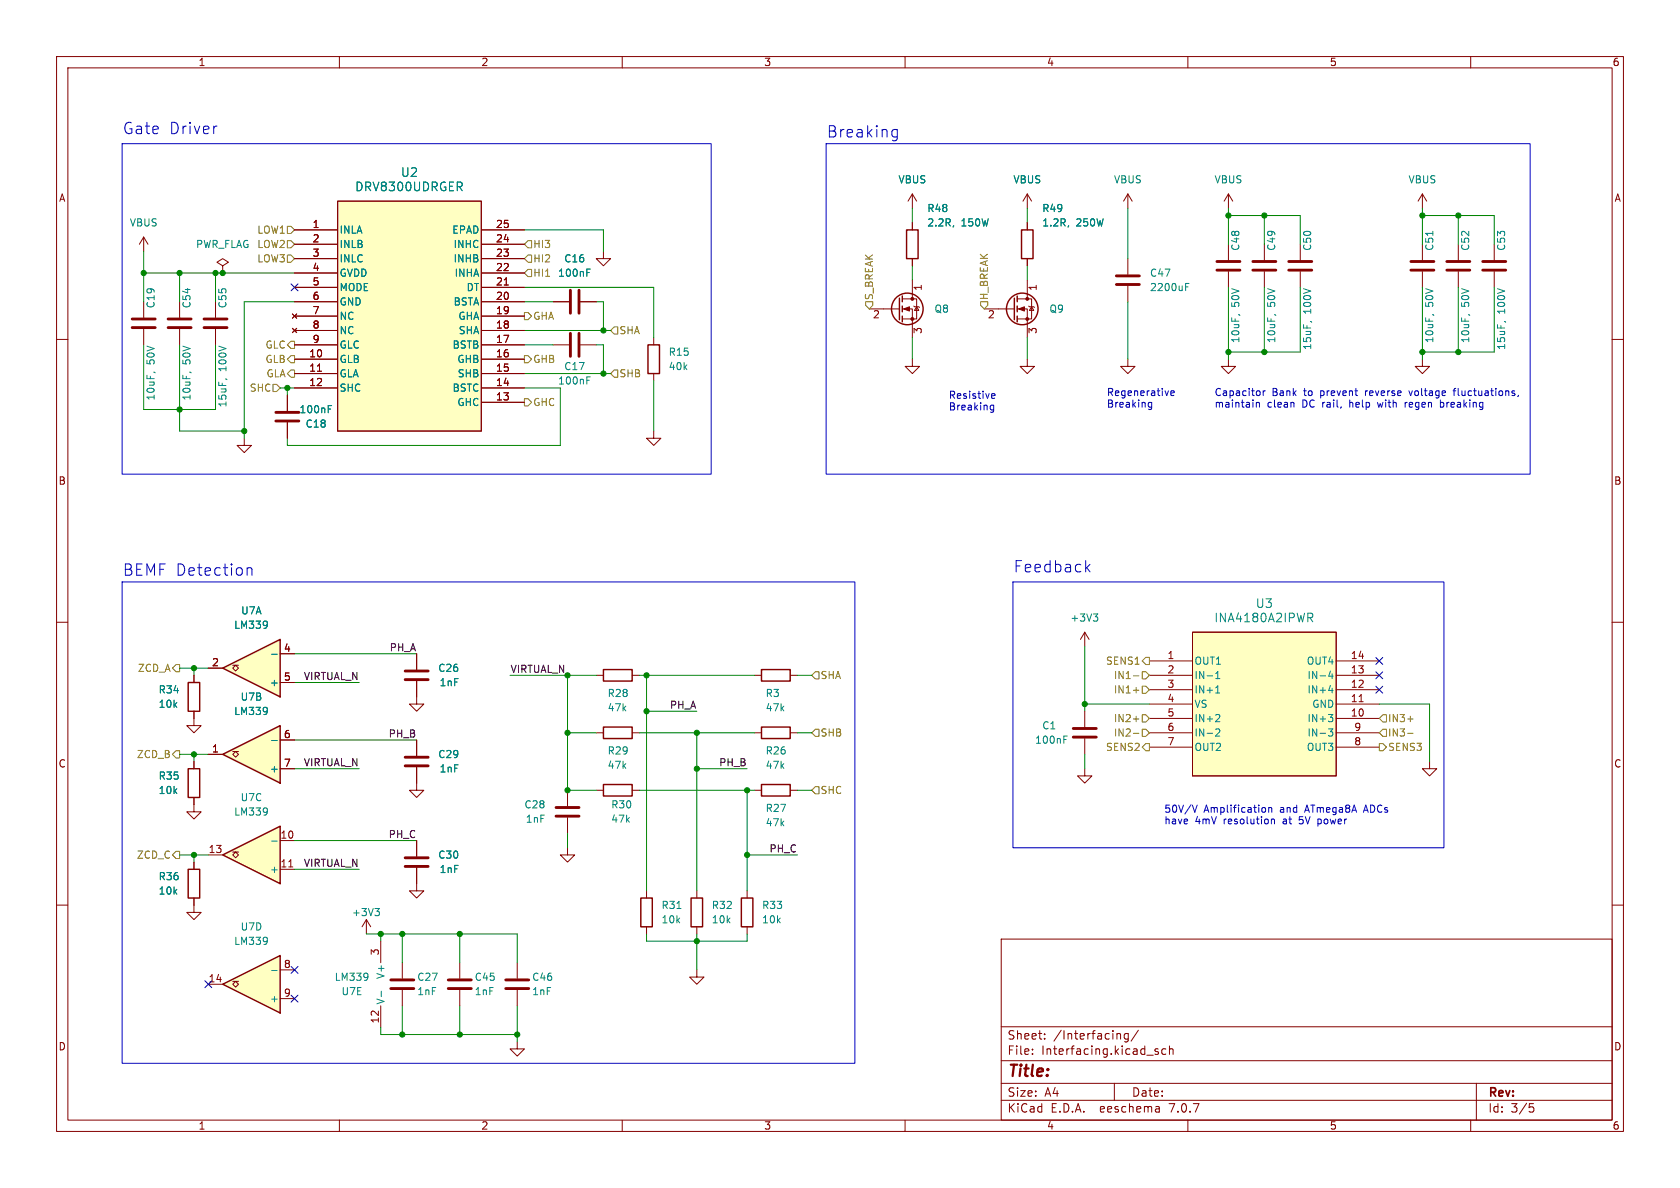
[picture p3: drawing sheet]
<svg xmlns="http://www.w3.org/2000/svg" width="297mm" height="210mm" viewBox="0 0 297 210" stroke-linecap="round" stroke-linejoin="round" font-family="sans-serif">
<g fill="none" stroke="#840000" stroke-width=".18">
<path d="M10 10h277v190h-277zM12 12h273v186h-273zM60 10v2M110 10v2M160 10v2M210 10v2M260 10v2M161.3 34.3l-.8 1.3M161.3 34.3v2.5M161.3 39.4v1.2M161.3 34.3l.8 1.3M181.6 34.3v2.5"/>
<path d="M181.6 39.4v1.2M181.6 34.3l-.8 1.3M181.6 34.3l.8 1.3M199.4 34.3l-.8 1.3M199.4 34.3v2.5M199.4 34.3l.8 1.3M10 60h2M38.1 53.3v2.8M38.1 58.2v2.8M39.4 47l1-.6-1-.7-1 .7 1 .6v1.3M39.4 48.3h.1M153.7 54.6h5.3"/>
<path d="M159.5 54.6h1.8v5.1M159.5 52.8h2.6v3.6h-2.6M161.3 45.7v1.3M161.3 49.5v3.3M161.5 54.1l.2 .1h.7l.2 .2M162.1 54.2l.3 .7h-.7zM181.6 45.7v1.3M199.4 45.7v2.8M199.4 50.5v2.8M285 60h2M43.2 77.5v1.2h1.2l-1.2 1.3-1.3-1.3h1.3M50.8 69.9v2.7"/>
<path d="M50.8 74.7v2.8M199.4 63.5v1.3h1.3l-1.3 1.2-1.3-1.2h1.3M10 110h2M34.3 119.4v1.3M285 110h2M34.3 125.7v2.6h1.3l-1.3 1.2-1.3-1.2h1.3M10 160h2M73.7 156.2v1.3h1.2l-1.2 1.3-1.3-1.3h1.3M285 160h2M71.1 170.2v2.8M71.1 175v2.8M81.3 170.2v2.8"/>
<path d="M81.3 175v2.8M177 166h108v32h-108zM60 198v2M110 198v2M160 198v2M177 194.5h108M177 191.5h108M177 187.5h108M177 181.5h108M182.5 186.3v.1M182.5 185.5v.1M184.7 183.6v.1"/>
<path d="M184.7 182.8v.1M197 191.5v3M197.9 182.7l.2 .2v.8M199.5 182.7v1.2l-.3 .3-.4-.1M199.5 182.8l-.5-.1-.3 .3v.4l.2 .2h.6M201.2 182.1l-1.2 2M204.2 185.8l.5 .2 .1 .2-.2 .2-.4-.1M204.2 185.5h.5M204.9 195.7l.1 .9M205 196.5l-.2 .1M205 196h-.2M206.1 185.5l-.4-.1-.3 .3v.4l.1 .2h.6"/>
<path d="M206.7 185.5l.3-.1 .3 .1 .1 .9M206.7 184.9v1.5M210 198v2M260 198v2M261 191.5v6.5M270.4 195.1h.7M270.5 195.7h.4l.3 .3-.2 .5-.5 .1"/>
</g>
<g fill="none" stroke="#840000" stroke-width=".25">
<path d="M159 52.7v3.8M159.5 52.3v1M159.5 54.1v1M159.5 55.9v1M160.3 40.6h2v5.1h-2zM180.6 40.6h2v5.1h-2zM33.3 120.7h2v5h-2z"/>
<circle cx="160.4" cy="54.6" r="2.79"/>
</g>
<path d="M168.6 39.9l-.1 .2M188.9 39.9l-.1 .2M209.6 50.7h.4M209.6 50.1h.6M39.9 67l.2 .1M58 72.3h.5M58 71.7h.6" fill="none" stroke="#008484" stroke-width=".18"/>
<path d="M36.1 57.9h4M36.1 56.4h4M197.4 50.3h4M197.4 48.8h4M48.8 72.9h4M48.8 74.4h4M69.1 173.2h4.1M69.1 174.8h4.1M79.2 173.2h4.1M79.2 174.8h4.1" fill="none" stroke="#840000" stroke-width=".51"/>
<g fill="#840000" stroke="#840000" stroke-width=".18">
<path d="M159.8 54.6l1-.4v.8z"/>
<circle cx="161.3" cy="56.4" r=".25"/>
<circle cx="161.3" cy="52.8" r=".25"/>
</g>
<path d="M39.4 118.1l10.1-5.1v10.2z" fill="#ffffc2"/>
<path d="M39.4 118.1l10.1-5.1v10.2z" fill="none" stroke="#840000" stroke-width=".25"/>
<path d="M36.8 118.1h2.6M41.1 117.6h.6l-.6 .5 .6 .5 .5-.5-.5-.5h.5M49.5 115.6h2.6M49.5 120.7h2.6" fill="none" stroke="#840000" stroke-width=".18"/>
<path d="M47.2 109.9v.9M47.3 110.3l-.1 .2M48 115.7h1" fill="none" stroke="#008484" stroke-width=".18"/>
<path d="M39.4 133.4l10.1-5.1v10.1z" fill="#ffffc2"/>
<g fill="none" stroke="#840000" stroke-width=".25">
<path d="M179.3 52.7v3.8M179.8 52.3v1M179.8 54.1v1M179.8 55.9v1M114.6 61h2v5h-2zM39.4 133.4l10.1-5.1v10.1z"/>
<circle cx="180.7" cy="54.6" r="2.79"/>
</g>
<g fill="none" stroke="#840000" stroke-width=".18">
<path d="M59.7 35.6h25.4v40.6h-25.4zM25.4 41.9l-.8 1.3M25.4 41.9v2.6M25.4 53.3v2.8M25.4 58.2v2.8M25.4 41.9l.8 1.3M31.7 53.3v2.8M31.7 58.2v2.8M51.7 55.5l.8 .8M51.7 58l.8 .8M52.1 40.6h7.6M52.1 58.4h7.6"/>
<path d="M52.1 55.9h7.6M52.1 43.2h7.6M52.1 53.3h7.6M52.1 50.8h7.6M52.1 48.3h7.6M52.1 45.7h7.6M52.5 55.5l-.8 .8M52.5 58l-.8 .8M85.1 40.6h7.6M85.1 58.4h7.6M85.1 55.9h7.6M85.1 43.2h7.6"/>
<path d="M85.1 53.3h7.6M85.1 50.8h7.6M85.1 48.3h7.6M85.1 45.7h7.6M89.1 50.4h.8M106.7 44.5v1.2h1.2l-1.2 1.3-1.3-1.3h1.3M115.6 59.7v1.3M174 54.6h5.3M179.8 54.6h1.8v5.1M179.8 52.8h2.6v3.6h-2.6M181.6 49.5v3.3M181.9 54.1l.1 .1h.8l.1 .2"/>
<path d="M182.4 54.2l.4 .7h-.8zM52.1 63.5h7.6M52.1 66h7.6M52.1 68.6h7.6M52.1 61h7.6M56.1 65.6h.7M85.1 63.5h7.6M85.1 66h7.6M85.1 68.6h7.6M85.1 71.1h7.6M85.1 61h7.6M115.6 76.2v1.3h1.2l-1.2 1.2-1.3-1.2h1.3"/>
<path d="M115.6 66v1.3M161.3 63.5v1.3h1.3l-1.3 1.2-1.3-1.2h1.3M181.6 63.5v1.3h1.3l-1.3 1.2-1.3-1.2h1.3M73.7 115.6v2.8M36.8 133.4h2.6M41.1 132.8h.6l-.6 .6 .6 .5 .5-.5-.5-.6h.5M49.5 130.8h2.6M49.5 135.9h2.6M73.7 120.4v4.1h1.2l-1.2 1.2-1.3-1.2h1.3M73.7 135.6v4.1h1.2l-1.2 1.3-1.3-1.3h1.3M73.7 130.8v2.8M73.7 148.6v2.8"/>
<path d="M73.7 153.4v2.8M67.3 166.4v3.8M67.3 177.8v3.8"/>
</g>
<path d="M27.2 65.8l.2 .1M33.5 65.8l.3 .1M47.2 125.2v.8M47.3 125.6l-.1 .1M48 130.9h1M65 172.2v.8M65 172.6v.1M67.4 175.2v1" fill="none" stroke="#008484" stroke-width=".18"/>
<path d="M23.4 57.9h4M23.4 56.4h4M29.7 57.9h4.1M29.7 56.4h4.1M71.6 118.6h4.1M71.6 120.1h4.1M71.6 135.4h4.1M71.6 133.9h4.1M71.6 153.2h4.1M71.6 151.6h4.1" fill="none" stroke="#840000" stroke-width=".51"/>
<g fill="#840000" stroke="#840000" stroke-width=".18">
<path d="M180.1 54.6l1-.4v.8z"/>
<circle cx="181.6" cy="56.4" r=".25"/>
<circle cx="181.6" cy="52.8" r=".25"/>
</g>
<path d="M59.7 35.6h25.4v40.6h-25.4z" fill="#ffffc2" stroke="#ffffc2" stroke-width=".18"/>
<path d="M39.4 174l10.1-5.1v10.2z" fill="#ffffc2"/>
<path d="M106.7 118.4h5.1v2h-5.1zM134.6 118.4h5.1v2h-5.1zM33.3 135.9h2v5.1h-2zM106.7 138.7h5.1v2h-5.1zM106.7 128.5h5.1v2.1h-5.1zM134.6 128.5h5.1v2.1h-5.1zM134.6 138.7h5.1v2h-5.1zM33.3 153.7h2v5.1h-2zM122.2 158.8h2v5h-2zM131.1 158.8h2v5h-2zM39.4 174l10.1-5.1v10.2z" fill="none" stroke="#840000" stroke-width=".25"/>
<g fill="none" stroke="#840000" stroke-width=".18">
<path d="M251.5 34.3v2.5M251.5 34.3l-.8 1.3M251.5 34.3l.7 1.3M97.8 53.3h2.8M102.6 53.3h2.8M223.5 43.2v2.8M223.5 48v2.8M251.5 43.2v2.8M251.5 48v2.8M257.8 43.2v2.8M257.8 48v2.8M264.2 43.2v2.8"/>
<path d="M264.2 48v2.8M97.8 61h2.8M102.6 61h2.8M217.2 63.5v1.3h1.2l-1.2 1.2-1.3-1.2h1.3M251.5 63.5v1.3h1.2l-1.2 1.2-1.3-1.2h1.3M105.4 119.4h1.3M111.8 119.4h1.2M133.3 119.4h1.3M139.7 119.4h1.3M191.8 111.8v2.5M191.8 111.8l-.8 1.2M191.8 111.8l.7 1.2"/>
<path d="M203.2 116.8h7.6M203.2 119.4h7.6M210.8 111.8h25.4v25.4h-25.4zM236.2 116.8h7.6M236.2 119.4h7.6M34.3 134.6v1.3M100.3 139.7v2.8M105.4 139.7h1.3M105.4 129.5h1.3M111.8 139.7h1.2M111.8 129.5h1.2M133.3 139.7h1.3"/>
<path d="M133.3 129.5h1.3M139.7 139.7h1.3M139.7 129.5h1.3M191.8 135.9v1.3h1.2l-1.2 1.2-1.3-1.2h1.3M191.8 125.7v2.8M191.8 130.6v2.8M203.2 127h7.6M203.2 124.5h7.6M203.2 121.9h7.6M203.2 129.5h7.6M203.2 132.1h7.6M236.2 127h7.6"/>
<path d="M236.2 124.5h7.6M236.2 121.9h7.6M236.2 129.5h7.6M236.2 132.1h7.6M240.3 124h.7M252.7 134.6v1.3h1.3l-1.3 1.3-1.2-1.3h1.2M34.3 158.8v2.5h1.3l-1.3 1.3-1.3-1.3h1.3M34.3 141v1.2M34.3 152.4v1.3M100.3 144.5v2.8M123.2 157.5v1.3M132.1 157.5v1.3"/>
<path d="M36.8 174h2.6M41.1 173.5h.6l-.6 .5 .6 .5 .5-.5-.5-.5h.5M49.5 171.5h2.6M49.5 176.5h2.6M64.8 162.6l-.8 1.2M64.8 162.6v2.5M64.8 162.6l.7 1.2M91.4 170.2v2.8M91.4 175v2.8M123.2 171.5v1.2h1.3l-1.3 1.3-1.3-1.3h1.3M123.2 163.8v1.3M132.1 163.8v1.3"/>
<path d="M91.4 184.2v1.2h1.3l-1.3 1.3-1.2-1.3h1.2"/>
</g>
<g fill="none" stroke="#008484" stroke-width=".18">
<path d="M103.7 48.2h.5M103.7 47.6h.7M225.3 55.6l.3 .1M253.2 55.6l.3 .1M253.3 40.9v.7M259.6 55.6l.2 .1M265.9 56.8l.3 .2M103.7 67.2h.5M103.7 66.6h.7M193.3 108.5h.8l-.5 .5M193.8 109l.3 .3v.3l-.3 .2M214.9 120h.7"/>
<path d="M214.9 119.1l.4-.4v1.3M231.2 108.4h.6l.3 .3-.2 .4-.7 .1M231.6 109.2l.5 .7M235.2 118.6l-.3 .9h.8M235.5 119.1v.9M188.1 130.7h.4M188.1 130.1h.6M214.9 129l.5-.2 .2 .4-.7 .9h.7M214.9 122.5h.7M215 121.5l.3-.3v1.3M215.1 126.3l.4 .1 .1 .3-.7 .9h.7M234.8 128.8h.8l-.4 .5 .4 .2v.5l-.2 .1h-.5"/>
<path d="M234.8 126.3h.8l-.4 .5M234.9 122.1h.8M235.4 126.8l.2 .2v.3l-.2 .3M235.5 121.7v.8M47.2 165.8v.8M47.3 166.2l-.1 .1M48 171.5h1M66.3 160.6h.8l-.5 .5M66.8 161.1l.3 .2v.3l-.3 .3"/>
</g>
<g fill="none" stroke="#840000" stroke-width=".51">
<path d="M100.8 51.3v4.1M100.8 58.9v4.1M102.4 51.3v4.1M102.4 58.9v4.1M221.5 47.8h4.1M221.5 46.2h4.1M249.4 47.8h4.1M249.4 46.2h4.1M255.8 47.8h4M255.8 46.2h4M262.1 47.8h4.1M262.1 46.2h4.1"/>
<path d="M189.7 130.3h4.1M189.7 128.8h4.1M98.3 144.3h4.1M98.3 142.7h4.1M89.4 173.2h4.1M89.4 174.8h4.1"/>
</g>
<path d="M210.8 111.8h25.4v25.4h-25.4z" fill="#ffffc2" stroke="#ffffc2" stroke-width=".18"/>
<path d="M39.4 151.1l10.1-5v10.1z" fill="#ffffc2"/>
<path d="M39.4 151.1l10.1-5v10.1zM113.3 158.8h2v5h-2z" fill="none" stroke="#840000" stroke-width=".25"/>
<g fill="none" stroke="#840000" stroke-width=".18">
<path d="M161.3 39.4v1.2M181.6 39.4v1.2M217.2 34.3l-.8 1.3M217.2 34.3v2.5M217.2 34.3l.7 1.3M51.7 55.5l.8 .8M51.7 58l.8 .8M52.1 40.6h7.6M52.1 58.4h7.6M52.1 55.9h7.6M52.1 43.2h7.6M52.1 53.3h7.6"/>
<path d="M52.1 50.8h7.6M52.1 48.3h7.6M52.1 45.7h7.6M52.5 55.5l-.8 .8M52.5 58l-.8 .8M85.1 40.6h7.6M85.1 58.4h7.6M85.1 55.9h7.6M85.1 43.2h7.6M85.1 53.3h7.6M85.1 50.8h7.6M85.1 48.3h7.6"/>
<path d="M85.1 45.7h7.6M89.1 50.4h.8M97.8 53.3h2.8M102.6 53.3h2.8M161.3 45.7v1.3M181.6 45.7v1.3M217.2 43.2v2.8M217.2 48v2.8M229.9 43.2v2.8M229.9 48v2.8M50.8 69.9v2.7M50.8 74.7v2.8"/>
<path d="M52.1 63.5h7.6M52.1 66h7.6M52.1 68.6h7.6M52.1 61h7.6M56.1 65.6h.7M85.1 63.5h7.6M85.1 66h7.6M85.1 68.6h7.6M85.1 71.1h7.6M85.1 61h7.6M34.3 119.4v1.3M36.8 118.1h2.6"/>
<path d="M49.5 115.6h2.6M73.7 115.6v2.8M34.3 125.7v1.3M34.3 134.6v1.3M36.8 133.4h2.6M49.5 120.7h2.6M49.5 130.8h2.6M49.5 135.9h2.6M73.7 120.4v2.8M73.7 130.8v2.8M73.7 135.6v2.8M34.3 141v2.5h1.3l-1.3 1.3-1.3-1.3h1.3"/>
<path d="M34.3 152.4v1.3M34.3 158.8v1.2M36.8 151.1h2.6M41.1 150.6h.6l-.6 .5 .6 .5 .5-.5-.5-.5h.5M49.5 148.6h2.6M49.5 153.7h2.6M51 153.3h.8M73.7 148.6v2.8M73.7 153.4v2.8M100.3 149.9v1.2h1.3l-1.3 1.3-1.2-1.3h1.2M114.3 157.5v1.3M114.3 163.8v1.3"/>
</g>
<g fill="none" stroke="#008484" stroke-width=".18">
<path d="M168.6 39.9l-.1 .2M188.9 39.9l-.1 .2M103.7 48.2h.5M103.7 47.6h.7M219 55.6l.2 .1M231.7 56.8l.2 .2M58 72.3h.5M58 71.7h.6M47.2 109.9v.9M47.3 110.3l-.1 .2M48 115.7h1M47.2 125.2v.8"/>
<path d="M47.3 125.6l-.1 .1M48 130.9h1M47.2 142.9v.9M47.3 143.4l-.1 .1M48 148.7h1M119.7 160.6h.7"/>
</g>
<path d="M215.1 47.8h4.1M215.1 46.2h4.1M227.8 47.8h4.1M227.8 46.2h4.1" fill="none" stroke="#840000" stroke-width=".51"/>
<g fill="none" stroke="#848400" stroke-width=".18">
<path d="M50.8 42.5h.6l.7 .7-.7 .6h-.6zM50.8 45.1h.6l.7 .6-.7 .7h-.6zM50.8 40h.6l.7 .6-.7 .7h-.6zM92.7 55.2h.6l.7 .7-.7 .6h-.6zM93.3 47.6h.7v1.3h-.7l-.6-.6zM93.3 45.1h.7v1.3h-.7l-.6-.7zM93.3 42.5h.7v1.3h-.7l-.6-.6zM107.9 58.4l.7-.6h.6v1.3h-.6zM153 53.3h1.3v.7l-.6 .6-.7-.6zM173.4 53.3h1.2v.7l-.6 .6-.6-.6zM48.3 67.9h.6l.6 .7-.6 .6h-.6zM50.8 61l.6-.7h.7v1.3h-.7z"/>
<path d="M50.8 66l.6-.6h.7v1.3h-.7zM51.4 62.9h.7v1.2h-.7l-.6-.6zM92.7 70.5h.6l.7 .6-.7 .7h-.6zM92.7 62.9h.6l.7 .6-.7 .6h-.6zM107.9 66l.7-.6h.6v1.3h-.6zM31.1 117.5h.6v1.2h-.6l-.6-.6zM144.1 118.7h.7v1.3h-.7l-.6-.6zM200.4 119.5h.9M201.9 118.7h.7l.6 .7-.6 .6h-.7zM202.6 116.2h.6v1.3h-.6l-.7-.7zM30.5 133.4l.6-.7h.6v1.3h-.6zM144.1 128.9h.7v1.3h-.7l-.6-.7z"/>
<path d="M144.1 139.1h.7v1.2h-.7l-.6-.6zM200.4 122h.9M200.4 127.1h.9M200.4 129.6h.9M201.9 121.3h.7l.6 .6-.6 .7h-.7zM201.9 126.4h.7l.6 .6-.6 .6h-.7zM201.9 128.9h.7l.6 .6-.6 .7h-.7zM202.6 131.4h.6v1.3h-.6l-.7-.6zM243.8 131.4h.7l.6 .7-.6 .6h-.7zM244.5 126.4h.6v1.2h-.6l-.7-.6zM244.5 128.9h.6v1.3h-.6l-.7-.7zM248.8 127.1h1"/>
<path d="M248.8 129.6h1M30.5 151.1l.6-.6h.6v1.3h-.6z"/>
</g>
<g fill="none" stroke="#0000c2" stroke-width=".18">
<path d="M21.6 25.4h104.1v58.4h-104.1zM38.2 22.3h.2M146 25.4h124.5v58.4h-124.5zM157.8 24l.3 .2 .5-.1M158.6 22.9v1.6a.54 .54 0 0 1-.8 .3M158.6 23l-.5-.1-.3 .2M175.1 72.4l.2 .1 .4-.1M175.4 70.4h.4M175.4 69.6h.3l.2 .3-.6 .1M175.7 71.6v1.1l-.3 .2-.3-.1M175.7 71.7l-.4-.1-.2 .1M203.1 71.9l.1 .1 .4-.1"/>
<path d="M203.6 71.2l-.4-.1-.1 .2M203.6 71.1v1.1l-.2 .2-.3-.1M207 69.5l.6-.1-.1-.3h-.3l-.2 .2v.6h.5M222.1 71.1v.9M222.1 71.3l.2-.2 .3 .1 .1 .8M223.3 69.1v.8M223.7 69.1l-.4 .2M228.7 71.2l.1 .8M243.5 71.1l.3 .9M248.4 71.1v.9M248.8 71.1l-.4 .3M249.1 69.1l.3 .8"/>
<path d="M254.6 71.2l.4-.1 .2 .2M254.6 70.7v1.3M255.2 71.9l-.2 .1-.4-.1M256.9 69.1h.5M257.4 68.7l-.3 .1v1.1M267.8 69.6v.3M268.4 69.9l-.1 .2M192.7 99.8l-.8 .7M21.6 102.9h129.5v85.1h-129.5zM43.7 100.4v1.3M43.7 100.5a.5 .5 0 0 1 .8 .1v1.1M179.1 102.9h76.2v47h-76.2z"/>
<path d="M192.1 100.3l.6 .8M210.8 142.3l.4 1.3 .4-1.3M223.3 142.7l.3 .1 .1 .2v.5l-.4 .1M224.3 142.9l.2-.2 .3 .1v.8M224.3 142.7v.9M224.8 144.8v.8M224.8 144.9l.2-.1 .3 .1v.7M233 144.8v1.3M233 145.6h.1M233.1 144.8l-.1 .1"/>
</g>
<g fill="none" stroke="#008400" stroke-width=".18">
<path d="M161.3 36.8v2.6M181.6 36.8v2.6M199.4 36.8v8.9M217.2 38.1h12.7v5.1M217.2 36.8v6.4M223.5 38.1v5.1M251.5 36.8v6.4M251.5 38.1h12.7v5.1M257.8 38.1v5.1M25.4 48.3h26.7M25.4 44.5v8.8M31.7 48.3v5"/>
<path d="M38.1 48.3v5M52.1 53.3h-8.9v24.2M92.7 53.3h5.1M92.7 40.6h14v3.9M92.7 50.8h22.9v8.9M92.7 58.4h15.2M105.4 53.3h1.3v5.1M161.3 47v2.5M161.3 59.7v3.8M181.6 47v2.5M181.6 59.7v3.8M199.4 53.3v10.2"/>
<path d="M217.2 50.8v12.7M223.5 50.8v11.4M229.9 50.8v11.4h-12.7M251.5 50.8v12.7M257.8 50.8v11.4M264.2 50.8v11.4h-12.7M25.4 61v11.4h12.7v-11.4M31.7 61v15.2h11.5M49.5 68.6h2.6M50.8 68.6v1.3M92.7 68.6h6.4v10.1h-48.3v-1.2M92.7 66h15.2"/>
<path d="M92.7 61h5.1M105.4 61h1.3v5M115.6 67.3v8.9M31.7 118.1h5.1M34.3 118.1v1.3M52.1 115.6h21.6M90.2 119.4h15.2M100.3 119.4v20.3h5.1M113 119.4h20.3M114.3 119.4v38.1M141 119.4h2.5M191.8 114.3v11.4"/>
<path d="M31.7 133.4h5.1M34.3 133.4v1.2M52.1 135.9h11.4M52.1 130.8h21.6M52.1 120.7h11.4M100.3 129.5h5.1M113 129.5h20.3M113 139.7h20.3M114.3 125.7h8.9M123.2 129.5v28M123.2 135.9h8.9M132.1 139.7v17.8"/>
<path d="M141 129.5h2.5M141 139.7h2.5M191.8 133.4v2.5M191.8 124.5h11.4M243.8 124.5h8.9v10.1M31.7 151.1h5.1M34.3 151.1v1.3M52.1 153.7h11.4M52.1 148.6h21.6M100.3 147.3v2.6M132.1 151.1h8.9M64.8 165.1h26.6v5.1"/>
<path d="M67.3 165.1v1.3M71.1 165.1v5.1M71.1 177.8v5.1M81.3 165.1v5.1M81.3 177.8v5.1M91.4 177.8v6.4M114.3 165.1v1.3h17.8v-1.3M123.2 165.1v6.4M67.3 181.6v1.3h24.1"/>
</g>
<g fill="none" stroke="#000084" stroke-width=".18">
<path d="M51.5 50.2l1.2 1.2M52.7 50.2l-1.2 1.2M243.2 116.2l1.2 1.2M243.2 118.8l1.2 1.2M244.4 116.2l-1.2 1.2M244.4 118.8l-1.2 1.2M243.2 121.3l1.2 1.2M244.4 121.3l-1.2 1.2M36.2 173.4l1.2 1.2M37.4 173.4l-1.2 1.2M51.5 175.9l1.2 1.2M51.5 170.8l1.2 1.3"/>
<path d="M52.7 175.9l-1.2 1.2M52.7 170.8l-1.2 1.3"/>
</g>
<g fill="#008400" stroke="#008400" stroke-width=".18">
<circle cx="71.1" cy="182.9" r=".46"/>
<circle cx="81.3" cy="182.9" r=".46"/>
<circle cx="91.4" cy="182.9" r=".46"/>
<circle cx="81.3" cy="165.1" r=".46"/>
<circle cx="34.3" cy="118.1" r=".46"/>
<circle cx="34.3" cy="151.1" r=".46"/>
<circle cx="34.3" cy="133.4" r=".46"/>
<circle cx="67.3" cy="165.1" r=".46"/>
<circle cx="71.1" cy="165.1" r=".46"/>
<circle cx="132.1" cy="151.1" r=".46"/>
<circle cx="132.1" cy="139.7" r=".46"/>
<circle cx="100.3" cy="139.7" r=".46"/>
<circle cx="123.2" cy="166.4" r=".46"/>
<circle cx="31.7" cy="72.4" r=".46"/>
<circle cx="31.7" cy="48.3" r=".46"/>
<circle cx="25.4" cy="48.3" r=".46"/>
<circle cx="50.8" cy="68.6" r=".46"/>
<circle cx="39.4" cy="48.3" r=".46"/>
<circle cx="38.1" cy="48.3" r=".46"/>
<circle cx="43.2" cy="76.2" r=".46"/>
<circle cx="106.7" cy="58.4" r=".46"/>
<circle cx="106.7" cy="66" r=".46"/>
<circle cx="100.3" cy="119.4" r=".46"/>
<circle cx="114.3" cy="119.4" r=".46"/>
<circle cx="123.2" cy="129.5" r=".46"/>
<circle cx="123.2" cy="135.9" r=".46"/>
<circle cx="114.3" cy="125.7" r=".46"/>
<circle cx="100.3" cy="129.5" r=".46"/>
<circle cx="257.8" cy="62.2" r=".46"/>
<circle cx="251.5" cy="62.2" r=".46"/>
<circle cx="251.5" cy="38.1" r=".46"/>
<circle cx="257.8" cy="38.1" r=".46"/>
<circle cx="223.5" cy="38.1" r=".46"/>
<circle cx="217.2" cy="38.1" r=".46"/>
<circle cx="191.8" cy="124.5" r=".46"/>
<circle cx="223.5" cy="62.2" r=".46"/>
<circle cx="217.2" cy="62.2" r=".46"/>
</g>
<g font-size="2.8" fill="#0000c2">
<text x="21.6" y="23.9">Gate</text>
<text x="29.8" y="23.9">Driver</text>
<text x="146" y="24.5">Breaking</text>
<text x="21.6" y="101.9">BEMF Detection</text>
<text x="179.1" y="101.4">Feedback</text>
</g>
<text font-size="2.8" fill="#840000" x="178" y="190.9">Title:</text>
<g font-size="2.1" fill="#008484">
<text x="62.7" y="34">DRV8300UDRGER</text>
<text x="70.8" y="31.5">U2</text>
<text x="221.9" y="107.7">U3</text>
<text x="214.6" y="110.2">INA4180A2IPWR</text>
</g>
<g font-size="2.1" fill="#840000">
<text x="178" y="184">Sheet:</text>
<text x="186.2" y="184">/Interfacing/</text>
<text x="178" y="186.7">File:</text>
<text x="184.1" y="186.7">Interfacing.kicad_sch</text>
<text x="178" y="196.9">KiCad</text>
<text x="178" y="194.1">Size:</text>
<text x="184.7" y="194.1">A4</text>
<text x="185.7" y="196.9">E.D.A.</text>
<text x="194.6" y="196.9">eeschema</text>
<text x="200" y="194.1">Date:</text>
<text x="207" y="196.9">7.0.7</text>
<text x="263" y="194.3">Rev:</text>
<text x="263" y="196.9">Id:</text>
<text x="267.1" y="196.9">3/5</text>
</g>
<g font-size="1.8" fill="#840000">
<text x="35" y="11.9">1</text>
<text x="85" y="11.9">2</text>
<text x="135" y="11.9">3</text>
<text x="185" y="11.9">4</text>
<text x="235" y="11.9">5</text>
<text x="285" y="11.9">6</text>
<text x="10.3" y="35.9">A</text>
<text x="285.3" y="35.9">A</text>
<text x="55.2" y="40.4">1</text>
<text x="87.6" y="40.4">25</text>
<text x="55.2" y="42.9">2</text>
<text x="55.2" y="45.5">3</text>
<text x="87.6" y="45.5">23</text>
<text x="87.6" y="42.9">24</text>
<text x="55.2" y="48">4</text>
<text x="55.2" y="50.5">5</text>
<text x="55.2" y="53.1">6</text>
<text x="87.6" y="53.1">20</text>
<text x="87.6" y="50.5">21</text>
<text x="87.6" y="48">22</text>
<text x="163.3" y="51.5" transform="rotate(-90 163.3 51.5)">1</text>
<text x="183.6" y="51.5" transform="rotate(-90 183.6 51.5)">1</text>
<text x="55.2" y="55.6">7</text>
<text x="55.2" y="58.2">8</text>
<text x="87.6" y="58.2">18</text>
<text x="87.6" y="55.6">19</text>
<text x="154.2" y="56.6">2</text>
<text x="163.3" y="59.1" transform="rotate(-90 163.3 59.1)">3</text>
<text x="174.6" y="56.6">2</text>
<text x="183.6" y="59.1" transform="rotate(-90 183.6 59.1)">3</text>
<text x="54.6" y="63.2">10</text>
<text x="54.6" y="65.8">11</text>
<text x="55.2" y="60.7">9</text>
<text x="87.6" y="65.8">15</text>
<text x="87.6" y="63.2">16</text>
<text x="87.6" y="60.7">17</text>
<text x="54.6" y="68.3">12</text>
<text x="87.6" y="70.9">13</text>
<text x="87.6" y="68.3">14</text>
<text x="10.3" y="85.9">B</text>
<text x="285.3" y="85.9">B</text>
<text x="37.4" y="117.9">2</text>
<text x="50.1" y="115.3">4</text>
<text x="206.3" y="116.6">1</text>
<text x="206.3" y="119.1">2</text>
<text x="238.7" y="119.1">13</text>
<text x="238.7" y="116.6">14</text>
<text x="50.1" y="120.4">5</text>
<text x="206.3" y="121.7">3</text>
<text x="206.3" y="124.2">4</text>
<text x="238.7" y="124.2">11</text>
<text x="238.7" y="121.7">12</text>
<text x="50.1" y="130.6">6</text>
<text x="206.3" y="126.7">5</text>
<text x="206.3" y="129.3">6</text>
<text x="206.3" y="131.8">7</text>
<text x="238.7" y="126.7">10</text>
<text x="239.3" y="131.8">8</text>
<text x="239.3" y="129.3">9</text>
<text x="10.3" y="135.9">C</text>
<text x="37.4" y="133.1">1</text>
<text x="50.1" y="135.6">7</text>
<text x="285.3" y="135.9">C</text>
<text x="49.5" y="148.3">10</text>
<text x="36.8" y="150.9">13</text>
<text x="49.5" y="153.4">11</text>
<text x="36.8" y="173.7">14</text>
<text x="50.1" y="171.2">8</text>
<text x="67.1" y="169" transform="rotate(-90 67.1 169)">3</text>
<text x="50.1" y="176.3">9</text>
<text x="10.3" y="185.9">D</text>
<text x="67.1" y="181" transform="rotate(-90 67.1 181)">12</text>
<text x="285.3" y="185.9">D</text>
<text x="35" y="199.9">1</text>
<text x="85" y="199.9">2</text>
<text x="135" y="199.9">3</text>
<text x="185" y="199.9">4</text>
<text x="235" y="199.9">5</text>
<text x="285" y="199.9">6</text>
</g>
<g font-size="1.8" fill="#008484">
<text x="158.7" y="32.6">VBUS</text>
<text x="179.1" y="32.6">VBUS</text>
<text x="196.8" y="32.6">VBUS</text>
<text x="214.6" y="32.6">VBUS</text>
<text x="248.9" y="32.6">VBUS</text>
<text x="22.8" y="40.2">VBUS</text>
<text x="59.9" y="41.5">INLA</text>
<text x="79.9" y="41.5">EPAD</text>
<text x="163.8" y="40.2">2.2R,</text>
<text x="163.8" y="37.7">R48</text>
<text x="169.9" y="40.2">150W</text>
<text x="184.2" y="40.2">1.2R,</text>
<text x="184.2" y="37.7">R49</text>
<text x="190.2" y="40.2">250W</text>
<text x="59.9" y="44">INLB</text>
<text x="59.9" y="46.6">INLC</text>
<text x="80.1" y="46.6">INHB</text>
<text x="80.1" y="44">INHC</text>
<text x="99.7" y="46.6">C16</text>
<text x="219.3" y="44.4" transform="rotate(-90 219.3 44.4)">C48</text>
<text x="225.7" y="44.4" transform="rotate(-90 225.7 44.4)">C49</text>
<text x="232" y="44.4" transform="rotate(-90 232 44.4)">C50</text>
<text x="253.6" y="44.4" transform="rotate(-90 253.6 44.4)">C51</text>
<text x="259.9" y="44.4" transform="rotate(-90 259.9 44.4)">C52</text>
<text x="266.3" y="44.4" transform="rotate(-90 266.3 44.4)">C53</text>
<text x="59.9" y="49.1">GVDD</text>
<text x="59.9" y="51.7">MODE</text>
<text x="80.3" y="49.1">INHA</text>
<text x="82.4" y="51.7">DT</text>
<text x="98.6" y="49.1">100nF</text>
<text x="203.2" y="49.1">C47</text>
<text x="203.2" y="51.7">2200uF</text>
<text x="27.5" y="54.6" transform="rotate(-90 27.5 54.6)">C19</text>
<text x="33.9" y="54.6" transform="rotate(-90 33.9 54.6)">C54</text>
<text x="40.2" y="54.6" transform="rotate(-90 40.2 54.6)">C55</text>
<text x="59.9" y="56.7">NC</text>
<text x="59.9" y="59.3">NC</text>
<text x="59.9" y="54.2">GND</text>
<text x="80.1" y="54.2">BSTA</text>
<text x="80.9" y="56.7">GHA</text>
<text x="81" y="59.3">SHA</text>
<text x="165.1" y="55.5">Q8</text>
<text x="185.4" y="55.5">Q9</text>
<text x="219.3" y="54.3" transform="rotate(-90 219.3 54.3)">50V</text>
<text x="225.7" y="54.3" transform="rotate(-90 225.7 54.3)">50V</text>
<text x="232" y="55.5" transform="rotate(-90 232 55.5)">100V</text>
<text x="253.6" y="54.3" transform="rotate(-90 253.6 54.3)">50V</text>
<text x="259.9" y="54.3" transform="rotate(-90 259.9 54.3)">50V</text>
<text x="266.3" y="55.5" transform="rotate(-90 266.3 55.5)">100V</text>
<text x="27.5" y="64.5" transform="rotate(-90 27.5 64.5)">50V</text>
<text x="33.9" y="64.5" transform="rotate(-90 33.9 64.5)">50V</text>
<text x="40.2" y="65.7" transform="rotate(-90 40.2 65.7)">100V</text>
<text x="59.9" y="64.4">GLB</text>
<text x="59.9" y="61.8">GLC</text>
<text x="79.9" y="61.8">BSTB</text>
<text x="80.8" y="64.4">GHB</text>
<text x="99.7" y="65.6">C17</text>
<text x="118.1" y="65.6">40k</text>
<text x="118.1" y="63.1">R15</text>
<text x="219.3" y="60.7" transform="rotate(-90 219.3 60.7)">10uF,</text>
<text x="225.7" y="60.7" transform="rotate(-90 225.7 60.7)">10uF,</text>
<text x="232" y="62" transform="rotate(-90 232 62)">15uF,</text>
<text x="253.6" y="60.7" transform="rotate(-90 253.6 60.7)">10uF,</text>
<text x="259.9" y="60.7" transform="rotate(-90 259.9 60.7)">10uF,</text>
<text x="266.3" y="62" transform="rotate(-90 266.3 62)">15uF,</text>
<text x="27.5" y="70.9" transform="rotate(-90 27.5 70.9)">10uF,</text>
<text x="33.9" y="70.9" transform="rotate(-90 33.9 70.9)">10uF,</text>
<text x="59.9" y="66.9">GLA</text>
<text x="59.9" y="69.4">SHC</text>
<text x="79.9" y="69.4">BSTC</text>
<text x="80.8" y="72">GHC</text>
<text x="80.8" y="66.9">SHB</text>
<text x="98.6" y="68.2">100nF</text>
<text x="40.2" y="72.1" transform="rotate(-90 40.2 72.1)">15uF,</text>
<text x="52.8" y="73.3">100nF</text>
<text x="53.9" y="75.8">C18</text>
<text x="41.3" y="111.4">LM339</text>
<text x="42.5" y="108.8">U7A</text>
<text x="189.1" y="110.1">+3V3</text>
<text x="77.4" y="119">C26</text>
<text x="211.1" y="117.7">OUT1</text>
<text x="230.9" y="117.7">OUT4</text>
<text x="27.9" y="125.3">10k</text>
<text x="27.9" y="122.8">R34</text>
<text x="42.4" y="124.1">U7B</text>
<text x="47.6" y="121.5">+</text>
<text x="77.6" y="121.5">1nF</text>
<text x="107.3" y="126">47k</text>
<text x="107.3" y="123.4">R28</text>
<text x="135.3" y="123.4">R3</text>
<text x="135.3" y="126">47k</text>
<text x="211.1" y="120.2">IN-1</text>
<text x="211.1" y="122.8">IN+1</text>
<text x="211.1" y="125.3">VS</text>
<text x="231" y="122.8">IN+4</text>
<text x="231" y="120.2">IN-4</text>
<text x="231.9" y="125.3">GND</text>
<text x="41.3" y="126.6">LM339</text>
<text x="182.9" y="131.7">100nF</text>
<text x="184.2" y="129.1">C1</text>
<text x="211.1" y="127.9">IN+2</text>
<text x="211.1" y="130.4">IN-2</text>
<text x="231" y="127.9">IN+3</text>
<text x="231" y="130.4">IN-3</text>
<text x="47.6" y="136.8">+</text>
<text x="77.4" y="134.2">C29</text>
<text x="77.6" y="136.8">1nF</text>
<text x="107.3" y="136.1">47k</text>
<text x="107.3" y="133.6">R29</text>
<text x="135.3" y="136.1">47k</text>
<text x="135.3" y="133.6">R26</text>
<text x="211.1" y="132.9">OUT2</text>
<text x="230.9" y="132.9">OUT3</text>
<text x="27.9" y="140.6">10k</text>
<text x="27.9" y="138">R35</text>
<text x="42.4" y="141.8">U7C</text>
<text x="92.6" y="143.1">C28</text>
<text x="108" y="143.1">R30</text>
<text x="135.3" y="143.7">R27</text>
<text x="41.3" y="144.4">LM339</text>
<text x="92.9" y="145.6">1nF</text>
<text x="108" y="145.6">47k</text>
<text x="135.3" y="146.3">47k</text>
<text x="27.9" y="155.8">R36</text>
<text x="47.6" y="154.5">+</text>
<text x="77.4" y="152">C30</text>
<text x="77.6" y="154.5">1nF</text>
<text x="27.9" y="158.3">10k</text>
<text x="116.8" y="160.9">R31</text>
<text x="125.7" y="160.9">R32</text>
<text x="134.6" y="160.9">R33</text>
<text x="41.3" y="167.2">LM339</text>
<text x="42.4" y="164.7">U7D</text>
<text x="62.1" y="162.2">+3V3</text>
<text x="116.8" y="163.4">10k</text>
<text x="125.7" y="163.4">10k</text>
<text x="134.6" y="163.4">10k</text>
<text x="59.1" y="173.6">LM339</text>
<text x="68.2" y="173.2" transform="rotate(-90 68.2 173.2)">V+</text>
<text x="73.7" y="173.6">C27</text>
<text x="83.8" y="173.6">C45</text>
<text x="94" y="173.6">C46</text>
<text x="47.6" y="177.4">+</text>
<text x="60.3" y="176.1">U7E</text>
<text x="68.2" y="177.7" transform="rotate(-90 68.2 177.7)">V-</text>
<text x="73.7" y="176.1">1nF</text>
<text x="83.8" y="176.1">1nF</text>
<text x="94" y="176.1">1nF</text>
</g>
<g font-size="1.8" fill="#848400">
<text x="45.4" y="41.5">LOW1</text>
<text x="34.6" y="44">PWR_FLAG LOW2</text>
<text x="45.4" y="46.6">LOW3</text>
<text x="94.2" y="46.6">HI2</text>
<text x="94.2" y="44">HI3</text>
<text x="94.2" y="49.1">HI1</text>
<text x="154.5" y="53.1" transform="rotate(-90 154.5 53.1)">S_BREAK</text>
<text x="174.9" y="53.1" transform="rotate(-90 174.9 53.1)">H_BREAK</text>
<text x="94.2" y="56.7">GHA</text>
<text x="109.4" y="59.3">SHA</text>
<text x="46.8" y="61.8">GLC</text>
<text x="46.8" y="64.4">GLB</text>
<text x="94.2" y="64.4">GHB</text>
<text x="44.1" y="69.4">SHC</text>
<text x="47" y="66.9">GLA</text>
<text x="94.2" y="72">GHC</text>
<text x="109.4" y="66.9">SHB</text>
<text x="24.3" y="119">ZCD_A</text>
<text x="195.4" y="117.7">SENS1</text>
<text x="145" y="120.2">SHA</text>
<text x="196.8" y="122.8">IN1+</text>
<text x="196.8" y="120.2">IN1-</text>
<text x="145" y="130.4">SHB</text>
<text x="196.8" y="127.9">IN2+</text>
<text x="196.8" y="130.4">IN2-</text>
<text x="245.3" y="127.9">IN3+</text>
<text x="245.3" y="130.4">IN3-</text>
<text x="24.1" y="134.2">ZCD_B</text>
<text x="195.4" y="132.9">SENS2</text>
<text x="245.3" y="132.9">SENS3</text>
<text x="145" y="140.6">SHC</text>
<text x="24.1" y="152">ZCD_C</text>
</g>
<g font-size="1.8" fill="#0000c2">
<text x="167.6" y="70.6">Resistive</text>
<text x="195.6" y="70.1">Regenerative</text>
<text x="214.6" y="70.1">Capacitor</text>
<text x="224.9" y="70.1">Bank</text>
<text x="230.6" y="70.1">to</text>
<text x="233.7" y="70.1">prevent</text>
<text x="241.8" y="70.1">reverse</text>
<text x="249.8" y="70.1">voltage</text>
<text x="257.9" y="70.1">fluctuations,</text>
<text x="167.6" y="72.6">Breaking</text>
<text x="195.6" y="72.1">Breaking</text>
<text x="214.6" y="72.1">maintain</text>
<text x="224" y="72.1">clean</text>
<text x="230.3" y="72.1">DC rail,</text>
<text x="239" y="72.1">help</text>
<text x="244.3" y="72.1">with</text>
<text x="249.2" y="72.1">regen</text>
<text x="255.7" y="72.1">breaking</text>
<text x="205.7" y="143.8">50V/V</text>
<text x="212.8" y="143.8">Amplification</text>
<text x="226.4" y="143.8">and</text>
<text x="231" y="143.8">ATmega8A</text>
<text x="241.6" y="143.8">ADCs</text>
<text x="205.7" y="145.8">have</text>
<text x="211.3" y="145.8">4mV</text>
<text x="216.4" y="145.8">resolution</text>
<text x="227.1" y="145.8">at</text>
<text x="230.1" y="145.8">5V</text>
<text x="233.6" y="145.8">power</text>
</g>
<g font-size="1.8">
<text x="68.8" y="115.2">PH_A</text>
<text x="90.2" y="119">VIRTUAL_N</text>
<text x="53.6" y="120.3">VIRTUAL_N</text>
<text x="118.3" y="125.4">PH_A</text>
<text x="68.6" y="130.5">PH_B</text>
<text x="53.6" y="135.5">VIRTUAL_N</text>
<text x="127" y="135.5">PH_B</text>
<text x="68.6" y="148.2">PH_C</text>
<text x="53.6" y="153.3">VIRTUAL_N</text>
<text x="135.9" y="150.8">PH_C</text>
</g>
</svg>
